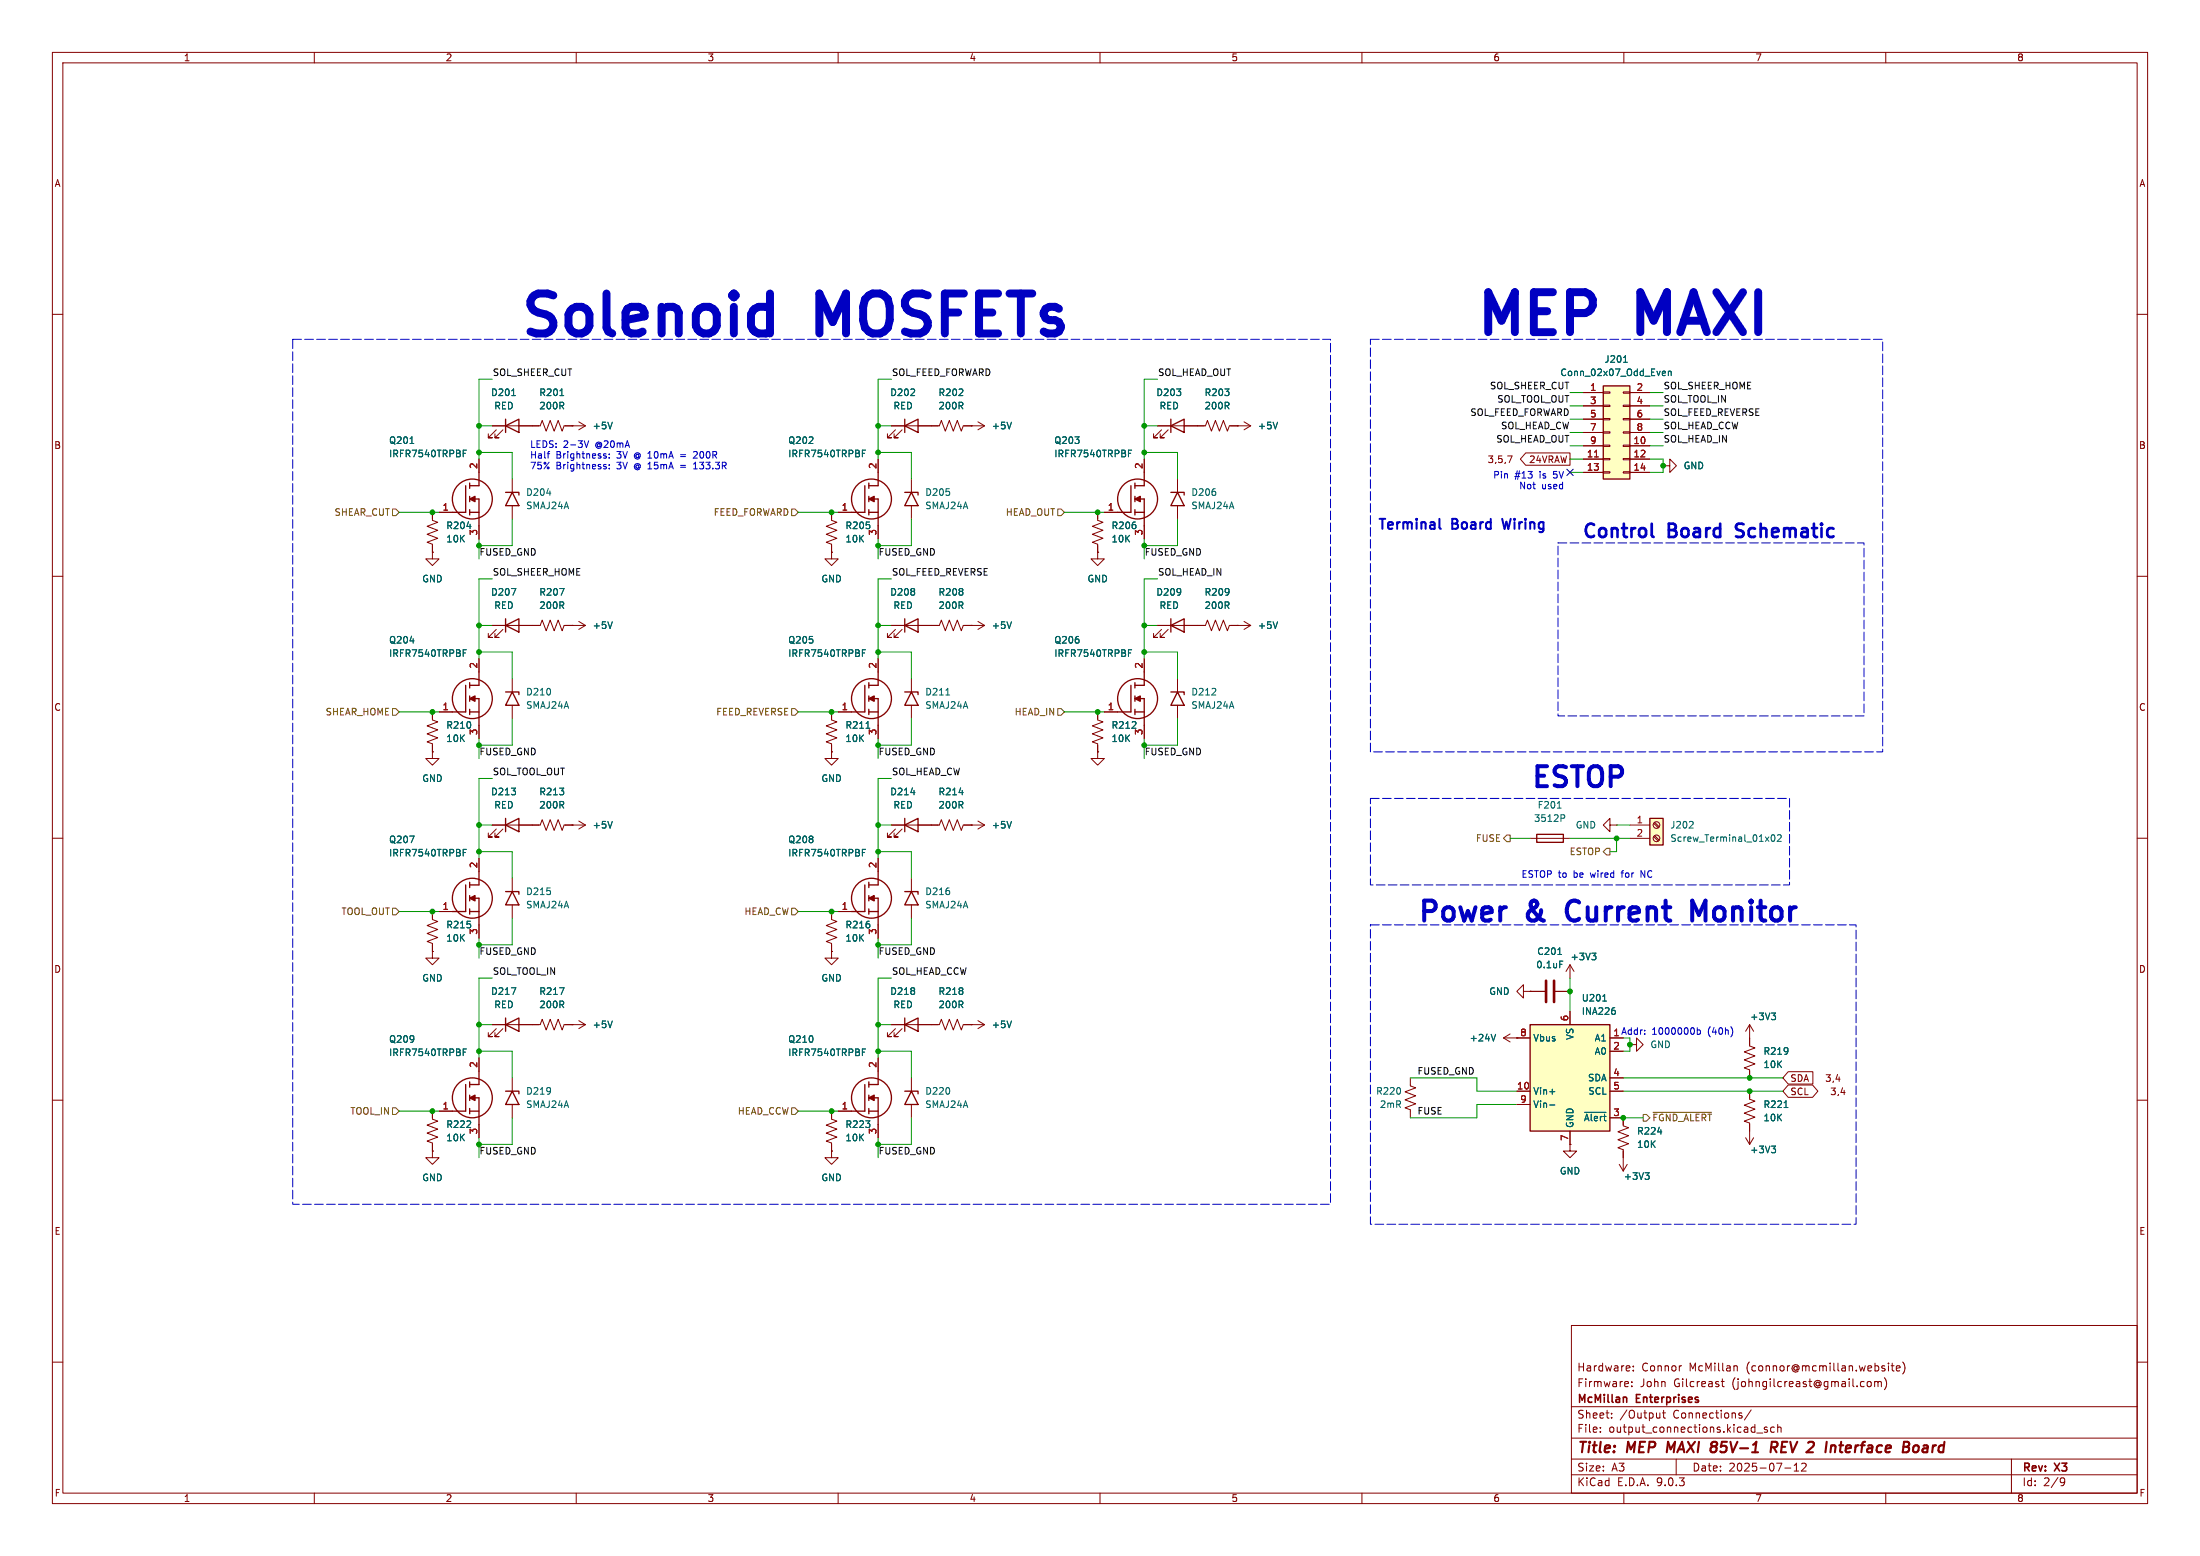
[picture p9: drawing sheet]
<svg xmlns="http://www.w3.org/2000/svg" width="420mm" height="297mm" viewBox="0 0 420 297" stroke-linecap="round" stroke-linejoin="round" font-family="sans-serif">
<g fill="none" stroke="#840000" stroke-width=".19">
<path d="M10 10h400v277h-400zM12 12h396v273h-396zM60 10v2M110 10v2M160 10v2M210 10v2M260 10v2M310 10v2M360 10v2M10 60h2M408 60h2M10 110h2"/>
<path d="M408 110h2M10 160h2M408 160h2M10 210h2M408 210h2M300 253h108v32h-108zM363.2 260a1.72 1.72 0 0 1 0 2.3M10 260h2M300 278.5h108M300 274.5h108M300 268.5h108M305.5 273.2v.2"/>
<path d="M305.5 272.5v.1M307.7 270.5v.2M307.7 269.8v.1M310.8 263.8l.1 .2-.7 .2M311.5 264.5v.2M311.5 263.8v.1M311.8 261.5v.2M311.8 260.8v.1M316.9 269.7v1M316.9 270.5l-.2 .2M317.4 269.7h.5M317.6 269.2v1.3l.3 .2"/>
<path d="M320 278.5v3M320.9 260.7h.1M328.6 263.7h.6M328.8 263.2v1.3l.4 .2M331.2 260.7h.2l.3 .2v.8M332.4 270.2l.2 .2-.2 .3M332.4 269.7l.1 .1M334.3 269.1l-1.3 1.9M335.4 273.5h1.1M337.4 272.5l-.4-.1-.2 .2 .1 .2 .5 .2v.3h-.6M338.7 272.5l-.4-.1-.3 .3 .2 .6h.5M339.4 272.5l.2-.1 .3 .1 .1 .9"/>
<path d="M339.4 271.9v1.5M342.5 279.7l.4-.4v1.5M343.9 279.4l.6-.1 .2 .1 .1 .3-.9 1.1h.9M356.5 263.8l.2-.1 .5 .1v.6l-.1 .2-.4 .1-.2-.2zM357.9 263.8l.4-.1 .2 .2M357.9 263.7v1M358.5 263.9l.2-.2 .4 .1 .1 .9M358.5 263.9v.8M359.8 263a1.74 1.74 0 0 1-.1 2.3M360.5 260.2v.1M360.5 260.7v1M361 260.7h.6"/>
<path d="M361.2 260.2v1.3l.4 .2M362 261.2l.7-.2v-.2l-.5-.1-.2 .2 .1 .7h.6M384 278.5v6.5M408 260h2M60 285v2M110 285v2M160 285v2M210 285v2M260 285v2M300 281.5h108M310 285v2M340.7 280.2h1.2"/>
<path d="M342.5 280.8h.9M360 285v2M393.6 282.1l.5 .1a.99 .99 0 0 1-.4 1.4h-.3M394.2 282.7l-.3 .3h-.3"/>
</g>
<g fill="none" stroke="#840000" stroke-width=".4">
<path d="M318.4 275.2l-.2 2M327 276.1h.4M327.1 275.2h.4M327.4 276.1l.2 .1M327.5 277l-.3 .2M327.6 276l-.2 .1M338.1 276.3h.8a.55 .55 0 0 0 .4-.5 .55 .55 0 0 0-.3-.6h-.7l-.3 2M338.6 276.3l.5 .9M351.1 275.9h.8M351.5 275.2l-.2 1.7v.2l.4 .1M365.4 276.1a.52 .52 0 0 1 .5-.2 .52 .52 0 0 1 .4 .4l-.1 .5a.55 .55 0 0 1-.5 .4 .55 .55 0 0 1-.5-.4zM367.4 275.9l-.2 .1"/>
<path d="M367.8 276.4h-.5a.4 .4 0 0 0-.3 .4 .4 .4 0 0 0 .2 .4h.5"/>
</g>
<path d="M310.3 266.7l.2 .2v.8" fill="none" stroke="#840000" stroke-width=".3"/>
<g fill="#fff">
<path d="M393.5 266.1h1l-.1 .2h-.8v.4h.7l-.1 .2h-.7l-.1 .4h.8v.2h-1z"/>
<path d="M385.2 266.1l.8 .1 .2 .4-.3 .4-.7 .1-.1 .4h-.2l.1-.6h.8l.2-.3-.1-.3h-.5l-.2 .6h-.2z"/>
<path d="M374 254.3l1.9 1.3 .3-2.2 .4 2.2 1.8-1.3-1.3 1.8 2.3 .4-2.3 .4 1.3 1.8-1.8-1.3-.4 2.2-.3-2.2-1.9 1.3 1.4-1.8-2.3-.4 2.3-.4z"/>
<path d="M400.5 260.6h.7l1.8 3.2 .6-3.2h.9l-.9 4.5h-.7l-1.9-3.1-.6 3.1h-.8z"/>
<path d="M395.6 266.3l.5-.2 .5 .1-.1 .2-.5-.1-.3 .2 .1 .1 .6 .4v.2l-.2 .3h-.5l-.4-.1 .1-.2 .5 .1 .3-.1v-.2l-.6-.3z"/>
<path d="M397.1 260.6h.8l1.1 4.5h-.8l-.3-1h-2.2l-.7 1h-.9l1.1-1.7h2.6l-.5-1.9-1.2 1.9h-.9z"/>
<path d="M379.8 260.6h.7l1.1 3 2.4-3h.7l-.9 4.5h-.8l.6-2.9-1.9 2.4h-.4l-1-2.5-.6 3h-.8z"/>
<path d="M391.8 260.6h.8l-.7 3.8h2.3l-.1 .7h-3.2z"/>
<path d="M380.6 266.1h1v.2h-.8l-.1 .4h.7v.2h-.7l-.1 .4h.8v.2h-1.1z"/>
<path d="M368.7 260.1h.7l1.4 3.4 3.4-4.5 1.4-1v.4l-4.8 6.2h-.4l-1.2-2.8-.6 3.3h-.9z"/>
<path d="M373.4 260.1l-2.6 3.4z"/>
<path d="M373.8 266.1h1v.2h-.8l-.1 .4h.7v.2h-.7l-.1 .4h.8v.2h-1.1z"/>
<path d="M389.8 266.1h.2l-.2 1.4h-.2z"/>
<path d="M385.9 260.6h.8l-.9 4.5h-.8z"/>
<path d="M391.3 266.3l.4-.2 .5 .1-.1 .2-.4-.1-.3 .2v.1l.7 .4v.2l-.3 .3h-.4l-.4-.1 .1-.2 .5 .1 .3-.1-.1-.2-.6-.3z"/>
<path d="M387.5 266.1h.7l.3 .2v.5l-.4 .2 .3 .5h-.2l-.3-.4h-.4l-.1 .4h-.2l.1-.6h.8l.2-.3-.1-.3h-.5l-.2 .6h-.2z"/>
<path d="M388 260.6h.8l-.8 3.8h2.4l-.2 .7h-3.1z"/>
<path d="M375.1 261.4a2.63 2.63 0 0 1 3.7-.1l-.6 .5-.5-.4a1.77 1.77 0 0 0-2.2 .6 1.77 1.77 0 0 0 .2 2.2l.9 .3a1.71 1.71 0 0 0 1.2-.6l.5 .6a2.28 2.28 0 0 1-2.4 .7 2.28 2.28 0 0 1-1.6-1.9 2.68 2.68 0 0 1 .8-1.9z"/>
<path d="M382.8 266.1h.7l.3 .2v.5l-.3 .2 .2 .5h-.2l-.2-.4h-.4l-.1 .4h-.2l.1-.6h.7l.3-.3-.1-.3h-.6l-.1 .6h-.2z"/>
<path d="M376 266.1h.2l.6 1.1 .2-1.1h.2l-.2 1.4h-.2l-.6-1.1-.2 1.1h-.2z"/>
<path d="M378.4 266.1h1.1v.2h-.5l-.2 1.2h-.2l.2-1.2h-.5z"/>
<path d="M374 261.2l-.8 3.9h-.9l.5-2.4z"/>
</g>
<g fill="none" stroke="#840000" stroke-width=".19">
<path d="M82.5 97.8v1.5l1.1 .4-2.1 .8 2.1 .7-2.1 .8 2.1 .7-2.1 .8 1 .4v1.5M170.2 81.3h9.1l.4-1 .8 2 .7-2 .8 2 .8-2 .7 2 .4-1h4.1M170.9 82l-1.5 1.6h.8h-.8v-.8M172.2 82l-1.5 1.6h.7h-.7v-.8M174 91.4v2.6M174 96.5v2.6M185.4 81.3h.1M186.7 80.5l1.3 .8M188 81.3l-1.3 .7M209.5 97.8v1.5l1.1 .4-2.1 .8 2.1 .7-2.1 .8 2.1 .7-2.1 .8 1 .4v1.5M210.8 97.8h2.6M218.4 87.6v2.6"/>
<path d="M224.8 91.4v2.6M224.8 96.5v2.6M228.6 81.3h1.5l.4-1 .8 2 .7-2 .8 2 .8-2 .7 2 .4-1h4.1M236.2 81.3h.1M237.5 80.5l1.3 .8M238.8 81.3l-1.3 .7M82.5 105.4v1.3h1.3l-1.3 1.3-1.2-1.3h1.2M82.5 105.4h.1M209.5 105.4v1.3h1.3l-1.3 1.3-1.2-1.3h1.2M209.5 105.4h.1M218.4 100.3v2.6M221 119.4h7.6"/>
<path d="M236.2 119.4h.1M236.2 119.4h2.6M237.5 118.6l1.3 .8M238.8 119.4l-1.3 .7M82.5 135.9v1.5l1.1 .4-2.1 .8 2.1 .7-2.1 .8 2.1 .7-2.1 .8 1 .4v1.5M83.8 135.9h2.6M91.4 125.7v2.6M91.4 138.4v2.6M209.5 135.9v1.5l1.1 .4-2.1 .8 2.1 .7-2.1 .8 2.1 .7-2.1 .8 1 .4v1.5M210.8 135.9h2.6M218.4 125.7v2.6M218.4 138.4v2.6"/>
<path d="M221.7 120.1l-1.5 1.6h.8h-.8v-.8M223 120.1l-1.5 1.6h.7h-.7v-.8M82.5 143.5v1.3h1.3l-1.3 1.3-1.2-1.3h1.2M82.5 143.5h.1M158.7 143.5v1.3h1.3l-1.3 1.3-1.2-1.3h1.2M158.7 143.5h.1M82.5 174v1.5l1.1 .4-2.1 .8 2.1 .7-2.1 .8 2.1 .7-2.1 .8 1 .4v1.5M83.8 174h2.6M91.4 163.8v2.6M91.4 176.5v2.6M158.7 174v1.5l1.1 .4-2.1 .8 2.1 .7-2.1 .8 2.1 .7-2.1 .8 1 .4v1.5M160 174h2.6"/>
<path d="M167.6 163.8v2.6M167.6 176.5v2.6M292.1 160h7.6M158.7 181.6v1.3h1.3l-1.3 1.3-1.2-1.3h1.2M158.7 181.6h.1M299.7 184.2l-.7 1.2M299.7 184.2l.8 1.2M299.7 184.2v2.5M160 212.1h2.6M167.6 201.9v2.6M167.6 214.6v2.6"/>
</g>
<g fill="none" stroke="#006464" stroke-width=".19">
<path d="M193.1 80.6l-.4 1.3M215.4 86.5h.5M215.4 85.9h.6M243.9 80.6l-.4 1.3M89.1 100.5h.8M243.9 118.7l-.4 1.3M88.4 124.6h.5M88.4 124h.6M215.4 124.6h.5M215.4 124h.6M297.3 154.2h.7M298 155.5h.5l.2 .3-.1 .3-.6 .1"/>
<path d="M88.4 162.7h.5M88.4 162.1h.6M164.6 162.7h.5M164.6 162.1h.6M303.9 181.9h.8l-.5 .5M304.4 182.4l.3 .3v.3l-.3 .2M164.6 200.8h.5M164.6 200.2h.6"/>
</g>
<g fill="none" stroke="#840000" stroke-width=".25">
<path d="M172.7 81.3l2.6-1.3v2.6zM172.7 94h2.6v.5M172.7 80v2.6M174 94l1.3 2.5h-2.6zM215.9 92.7v5.1h-2.5M216.7 97.8h1.7M216.7 92.2v1M216.7 94.7v1.1M216.7 97.3v1M216.7 95.3h1.7v5M218.4 90.2v2.5h-1.7M223.5 94h2.6v.5"/>
<path d="M224.8 94l1.3 2.5h-2.6zM223.5 119.4l2.6-1.3v2.6zM223.5 118.1v2.6M88.9 130.8v5.1h-2.5M89.7 135.9h1.7M89.7 133.4h1.7v5M89.7 130.3v1M89.7 132.8v1.1M89.7 135.4v1M91.4 128.3v2.5h-1.7M215.9 130.8v5.1h-2.5M216.7 130.3v1"/>
<path d="M216.7 132.8v1.1M216.7 135.4v1M216.7 133.4h1.7v5M216.7 135.9h1.7M218.4 128.3v2.5h-1.7M293.4 159.3h5v1.5h-5zM88.9 168.9v5.1h-2.5M89.7 174h1.7M89.7 171.5h1.7v5M89.7 168.4v1M89.7 170.9v1.1M89.7 173.5v1"/>
<path d="M91.4 166.4v2.5h-1.7M165.1 168.9v5.1h-2.5M165.9 168.4v1M165.9 170.9v1.1M165.9 173.5v1M165.9 171.5h1.7v5M165.9 174h1.7M167.6 166.4v2.5h-1.7M165.1 207v5.1h-2.5M165.9 212.1h1.7M165.9 206.5v1M165.9 209v1.1"/>
<path d="M165.9 211.6v1M165.9 209.6h1.7v5M167.6 204.5v2.5h-1.7"/>
<circle cx="217.2" cy="95.2" r="3.8"/>
<circle cx="90.2" cy="133.3" r="3.8"/>
<circle cx="217.2" cy="133.3" r="3.8"/>
<circle cx="90.2" cy="171.4" r="3.8"/>
<circle cx="166.4" cy="171.4" r="3.8"/>
<circle cx="166.4" cy="209.5" r="3.8"/>
</g>
<g fill="#840000" stroke="#840000" stroke-width=".25">
<path d="M216.7 95.3l1-.6v1.1z"/>
<path d="M165.9 209.6l1-.6v1.1z"/>
<path d="M216.7 133.4l1-.6v1.1z"/>
<path d="M165.9 171.5l1-.6v1.1z"/>
<path d="M89.7 171.5l1-.6v1.1z"/>
<path d="M89.7 133.4l1-.6v1.1z"/>
</g>
<path d="M315 156.2h2.5v5.1h-2.5z" fill="#ffffc2"/>
<g fill="none" stroke="#840000" stroke-width=".25">
<path d="M88.9 92.7v5.1h-2.5M89.7 97.8h1.7M89.7 92.2v1M89.7 94.7v1.1M89.7 97.3v1M89.7 95.3h1.7v5M91.4 90.2v2.5h-1.7M96.5 81.3l2.6-1.3v2.6zM96.5 80v2.6M165.1 92.7v5.1h-2.5M165.9 97.8h1.7M165.9 95.3h1.7v5"/>
<path d="M165.9 92.2v1M165.9 94.7v1.1M165.9 97.3v1M167.6 90.2v2.5h-1.7M172.7 132.1h2.6v.5M174 132.1l1.3 2.5h-2.6zM223.5 132.1h2.6v.5M224.8 132.1l1.3 2.5h-2.6zM96.5 157.5l2.6-1.3v2.6zM96.5 156.2v2.6M315 156.2h2.5v5.1h-2.5zM96.5 170.2h2.6v.5"/>
<path d="M97.8 170.2l1.3 2.5h-2.6zM88.9 207v5.1h-2.5M89.7 206.5v1M89.7 209v1.1M89.7 211.6v1M89.7 209.6h1.7v5M89.7 212.1h1.7M91.4 204.5v2.5h-1.7"/>
<circle cx="90.2" cy="95.2" r="3.8"/>
<circle cx="166.4" cy="95.2" r="3.8"/>
<circle cx="90.2" cy="209.5" r="3.8"/>
</g>
<g fill="none" stroke="#840000" stroke-width=".19">
<path d="M83.8 97.8h2.6M91.4 87.6v2.6M94 81.3h9.1l.4-1 .8 2 .7-2 .8 2 .8-2 .7 2 .4-1h1.5M94.7 82l-1.5 1.6h.8h-.8v-.8M96 82l-1.5 1.6h.7h-.7v-.8M158.7 97.8v1.5l1.1 .4-2.1 .8 2.1 .7-2.1 .8 2.1 .7-2.1 .8 1 .4v1.5M160 97.8h2.6M167.6 87.6v2.6M91.4 100.3v2.6M101.6 119.4h1.5l.4-1 .8 2 .7-2 .8 2 .8-2 .7 2 .4-1h4.1M109.2 119.4h.1M110.5 118.6l1.3 .8"/>
<path d="M111.8 119.4l-1.3 .7M158.7 105.4v1.3h1.3l-1.3 1.3-1.2-1.3h1.2M158.7 105.4h.1M167.6 100.3v2.6M228.6 119.4h1.5l.4-1 .8 2 .7-2 .8 2 .8-2 .7 2 .4-1h1.5M174 129.5v2.6M174 134.6v2.6M224.8 129.5v2.6M224.8 134.6v2.6M94 157.5h7.6M94.7 158.2l-1.5 1.6h.8h-.8v-.8M96 158.2l-1.5 1.6h.7h-.7v-.8"/>
<path d="M209.5 143.5v1.3h1.3l-1.3 1.3-1.2-1.3h1.2M209.5 143.5h.1M307.3 157.5v-1.3l-1.2 1.3 1.2 1.3v-1.3h1.3M308.6 157.5h.1M311.1 157.5h3.9M315.7 157.1l.9 .9M315.7 159.7l.9 .8M315.9 157l.8 .8M315.9 159.5l.8 .9M97.8 167.6v2.6M97.8 172.7v2.6M311.1 160h3.9"/>
<path d="M101.6 195.6h1.5l.4-1 .8 2 .7-2 .8 2 .8-2 .7 2 .4-1h1.5M287 198.1l1.3 .8M287 198.1h2.6M288.3 197.4l-1.3 .7M289.6 198.1h.1M290.8 189.2v-1.2l-1.2 1.2 1.2 1.3v-1.3h1.3M292.1 189.2h.1M292.1 189.2h2.8M296.9 189.2h2.8M311.1 199.4h1.3v-1.3l1.3 1.3-1.3 1.3v-1.3M311.1 199.4h.1M83.8 212.1h2.6"/>
<path d="M91.4 201.9v2.6M91.4 214.6v2.6M299.7 218.4v1.3h1.3l-1.3 1.3-1.3-1.3h1.3M299.7 218.4h.1"/>
<circle cx="316.2" cy="157.5" r=".63"/>
<circle cx="316.2" cy="160" r=".63"/>
</g>
<g fill="none" stroke="#006464" stroke-width=".19">
<path d="M97.7 75.5h.7M106.9 75.5h.7M78.3 84.7h.7M88.4 86.5h.5M88.4 85.9h.6M164.6 86.5h.5M164.6 85.9h.6M106.8 112.3h.9l-.6 1.3M116.9 118.7l-.4 1.3M180.6 132.7h.7M323.1 156.8l.1 .2v.3l-.8 .8h.8M338.2 159.5l.2-.2a.68 .68 0 0 1 .5 .7 .68 .68 0 0 1-.5 .6l-.3-.5z"/>
<path d="M339.3 159.5l.5-.2 .2 .4-.7 .9h.7M106.8 188.5h.9l-.6 1.3M285.5 197.4l-.4 1.3M297.4 182.2h.7M297.8 183.5h.6M88.4 200.8h.5M88.4 200.2h.6"/>
</g>
<path d="M295.1 187.2v4.1M296.7 187.2v4.1" fill="none" stroke="#840000" stroke-width=".51"/>
<g fill="#840000" stroke="#840000" stroke-width=".25">
<path d="M89.7 95.3l1-.6v1.1z"/>
<path d="M89.7 209.6l1-.6v1.1z"/>
<path d="M165.9 95.3l1-.6v1.1z"/>
</g>
<path d="M292.1 195.6h15.2v20.3h-15.2z" fill="#ffffc2"/>
<g fill="none" stroke="#840000" stroke-width=".25">
<path d="M96.5 94h2.6v.5M97.8 94l1.3 2.5h-2.6zM96.5 132.1h2.6v.5M97.8 132.1l1.3 2.5h-2.6zM165.1 130.8v5.1h-2.5M165.9 135.9h1.7M165.9 130.3v1M165.9 132.8v1.1M165.9 135.4v1M165.9 133.4h1.7v5M167.6 128.3v2.5h-1.7M96.5 195.6l2.6-1.3v2.6z"/>
<path d="M96.5 194.3v2.6M292.1 195.6h15.2v20.3h-15.2z"/>
<circle cx="166.4" cy="133.3" r="3.8"/>
</g>
<g fill="none" stroke="#840000" stroke-width=".19">
<path d="M97.8 91.4v2.6M97.8 96.5v2.6M109.2 81.3h.1M109.2 81.3h2.6M110.5 80.5l1.3 .8M111.8 81.3l-1.3 .7M317.5 88.9h1.3v-1.3l1.2 1.3-1.2 1.3v-1.3M317.5 88.9h.1M97.8 129.5v2.6M97.8 134.6v2.6M158.7 135.9v1.5l1.1 .4-2.1 .8 2.1 .7-2.1 .8 2.1 .7-2.1 .8 1 .4v1.5M160 135.9h2.6"/>
<path d="M167.6 125.7v2.6M167.6 138.4v2.6M101.6 157.5h1.5l.4-1 .8 2 .7-2 .8 2 .8-2 .7 2 .4-1h4.1M109.2 157.5h.1M110.5 156.7l1.3 .8M111.8 157.5l-1.3 .7M94 195.6h7.6M94.7 196.3l-1.5 1.6h.8h-.8v-.8M96 196.3l-1.5 1.6h.7h-.7v-.8M289.6 198.1h2.5M299.7 193v2.6M307.3 198.1h2.6"/>
<path d="M334 195.6l-.8 1.3M334 195.6l.8 1.3M334 195.6v2.5M269.2 205.7v1.6l1.1 .3-2.1 .8 2.1 .8-2.1 .7 2.1 .8-2.1 .8 1 .3v1.6M289.6 208.3h2.5M289.6 210.8h2.5M299.7 215.9v2.5M307.3 213.4h2.6v1.5l1 .4-2 .7 2 .8-2 .8 2 .7-2 .8 1 .4v4M307.3 208.3h2.6M307.3 200.7h2.6M307.3 205.7h2.6M309.1 222.2l.8 1.3"/>
<path d="M310.6 222.2l-.7 1.3"/>
</g>
<g fill="none" stroke="#006464" stroke-width=".19">
<path d="M104.4 94.1h.8M116.9 80.6l-.4 1.3M164.6 124.6h.5M164.6 124h.6M165.3 139h.8M116.9 156.8l-.4 1.3M97.6 188.5h.9l-.6 1.3M306 191.1h.7M308.3 192.9l.1 .2-.1 .5M338.2 193.4h.8l-.5 .4M338.7 193.8l.3 .3v.3l-.3 .2M295.9 208.4h.9"/>
<path d="M295.9 210.9h.9M302.5 212.3h4.1M316.5 216.1h.7M314 223.8h.8l-.4 .5M314.6 224.3l.2 .3v.3l-.2 .2"/>
</g>
<path d="M165.9 133.4l1-.6v1.1z" fill="#840000" stroke="#840000" stroke-width=".25"/>
<path d="M306.1 73.7h5v17.7h-5z" fill="#ffffc2"/>
<g fill="none" stroke="#840000" stroke-width=".25">
<path d="M306.1 73.7h5v17.7h-5zM223.5 81.3l2.6-1.3v2.6zM223.5 80v2.6M96.5 119.4l2.6-1.3v2.6zM96.5 118.1v2.6M172.7 119.4l2.6-1.3v2.6zM172.7 118.1v2.6M172.7 157.5l2.6-1.3v2.6zM172.7 156.2v2.6M172.7 170.2h2.6v.5M174 170.2l1.3 2.5h-2.6zM172.7 195.6l2.6-1.3v2.6z"/>
<path d="M172.7 194.3v2.6M96.5 208.3h2.6v.5M97.8 208.3l1.3 2.5h-2.6zM172.7 208.3h2.6v.5M174 208.3l1.3 2.5h-2.6z"/>
</g>
<g fill="none" stroke="#840000" stroke-width=".19">
<path d="M302.3 74.9h3.8M302.3 77.5h3.8M306.1 74.8h1.2v.3h-1.2zM306.1 77.3h1.2v.3h-1.2zM306.1 79.9h1.2v.2h-1.2zM309.9 74.8h1.2v.3h-1.2zM309.9 77.3h1.2v.3h-1.2zM309.9 79.9h1.2v.2h-1.2zM311.1 74.9h3.9M311.1 77.5h3.9M82.5 97.8v1.3M83.8 97.8h2.6"/>
<path d="M91.4 87.6v2.6M94 81.3h2.5M99.1 81.3h3.8M107.9 81.3h1.3M109.2 81.3h.1M158.7 97.8v1.3M160 97.8h2.6M167.6 87.6v2.6M170.2 81.3h2.5M175.3 81.3h3.8M184.1 81.3h1.3M185.4 81.3h.1"/>
<path d="M209.5 97.8v1.3M210.8 97.8h2.6M218.4 87.6v2.6M221 81.3h8.9M221.7 82l-1.5 1.6h.8h-.8v-.8M223 82l-1.5 1.6h.7h-.7v-.8M234.9 81.3h1.3M236.2 81.3h.1M287.8 87h.9l-.6 1.3M291.3 86.5h8.4v2.3h-8.4l-1.1-1.2zM302.3 80h3.8M302.3 82.6h3.8"/>
<path d="M302.3 85.1h3.8M302.3 87.6h3.8M302.3 90.2h3.8M306.1 82.4h1.2v.3h-1.2zM306.1 85h1.2v.2h-1.2zM306.1 87.5h1.2v.3h-1.2zM306.1 90h1.2v.3h-1.2zM309.9 82.4h1.2v.3h-1.2zM309.9 85h1.2v.2h-1.2zM309.9 87.5h1.2v.3h-1.2zM309.9 90h1.2v.3h-1.2zM311.1 80h3.9"/>
<path d="M311.1 82.6h3.9M311.1 85.1h3.9M311.1 87.6h3.9M311.1 90.2h3.9M317.5 88.9h.1M82.5 105.4h.1M82.5 104.1v1.3M91.4 100.3v2.6M94 119.4h8.9M107.9 119.4h1.3M109.2 119.4h.1M158.7 105.4h.1"/>
<path d="M158.7 104.1v1.3M167.6 100.3v2.6M170.2 119.4h9.1l.4-1 .8 2 .7-2 .8 2 .8-2 .7 2 .4-1h4.1M185.4 119.4h.1M186.7 118.6l1.3 .8M188 119.4l-1.3 .7M209.5 105.4h.1M209.5 104.1v1.3M218.4 100.3v2.6M221 119.4h2.5M226.1 119.4h3.8M234.9 119.4h1.3"/>
<path d="M236.2 119.4h.1M82.5 135.9v1.3M83.8 135.9h2.6M91.4 125.7v2.6M91.4 138.4v2.6M94.7 120.1l-1.5 1.6h.8h-.8v-.8M96 120.1l-1.5 1.6h.7h-.7v-.8M158.7 135.9v1.3M160 135.9h2.6M167.6 125.7v2.6M167.6 138.4v2.6M170.9 120.1l-1.5 1.6h.8h-.8v-.8"/>
<path d="M172.2 120.1l-1.5 1.6h.7h-.7v-.8M209.5 135.9v1.3M210.8 135.9h2.6M218.4 125.7v2.6M218.4 138.4v2.6M82.5 143.5h.1M82.5 142.2v1.3M94 157.5h2.5M99.1 157.5h3.8M107.9 157.5h1.3M109.2 157.5h.1M158.7 143.5h.1"/>
<path d="M158.7 142.2v1.3M170.2 157.5h9.1l.4-1 .8 2 .7-2 .8 2 .8-2 .7 2 .4-1h4.1M170.9 158.2l-1.5 1.6h.8h-.8v-.8M172.2 158.2l-1.5 1.6h.7h-.7v-.8M185.4 157.5h.1M186.7 156.7l1.3 .8M188 157.5l-1.3 .7M209.5 143.5h.1M209.5 142.2v1.3M82.5 174v1.3M83.8 174h2.6M91.4 163.8v2.6"/>
<path d="M91.4 176.5v2.6M158.7 174v1.3M160 174h2.6M167.6 163.8v2.6M167.6 176.5v2.6M174 167.6v2.6M174 172.7v2.6M82.5 181.6v1.3h1.3l-1.3 1.3-1.2-1.3h1.2M82.5 181.6h.1M82.5 180.3v1.3M94 195.6h2.5M99.1 195.6h3.8"/>
<path d="M107.9 195.6h3.9M109.2 195.6h.1M110.5 194.8l1.3 .8M111.8 195.6l-1.3 .7M158.7 181.6h.1M158.7 180.3v1.3M170.2 195.6h9.1l.4-1 .8 2 .7-2 .8 2 .8-2 .7 2 .4-1h4.1M170.9 196.3l-1.5 1.6h.8h-.8v-.8M172.2 196.3l-1.5 1.6h.7h-.7v-.8M185.4 195.6h.1M186.7 194.8l1.3 .8M188 195.6l-1.3 .7"/>
<path d="M289.6 198.1h.1M289.6 198.1h2.5M292.1 189.2h.1M292.1 189.2h2.8M296.9 189.2h2.8M299.7 193v2.6M307.3 198.1h2.6M334 198.1v1.5l1 .4-2 .8 2 .7-2 .8 2 .8-2 .7 1 .4v1.5M82.5 212.1v1.5l1.1 .4-2.1 .8 2.1 .7-2.1 .8 2.1 .7-2.1 .8 1 .4v1.5M82.5 219.7v1.3h1.3l-1.3 1.2-1.2-1.2h1.2M82.5 219.7h.1M83.8 212.1h2.6"/>
<path d="M91.4 201.9v2.6M91.4 214.6v2.6M97.8 205.7v2.6M97.8 210.8v2.6M158.7 212.1v1.5l1.1 .4-2.1 .8 2.1 .7-2.1 .8 2.1 .7-2.1 .8 1 .4v1.5M158.7 219.7v1.3h1.3l-1.3 1.2-1.2-1.2h1.2M158.7 219.7h.1M160 212.1h2.6M167.6 201.9v2.6M167.6 214.6v2.6M174 205.7v2.6M174 210.8v2.6"/>
<path d="M289.6 208.3h2.5M289.6 210.8h2.5M299.7 218.4h.1M299.7 215.9v2.5M307.3 208.3h2.6M307.3 200.7h2.6M307.3 205.7h2.6M307.3 213.4h2.6v1.2M309.9 219.7v1.3M333.2 217.2l.8 1.2M334 208.3v1.5l1 .4-2 .7 2 .8-2 .8 2 .7-2 .8 1 .4v4M334.8 217.2l-.8 1.2"/>
<path d="M341.4 207.1h4.6l1 1.2-1 1.2h-4.6l-1-1.2zM341.4 204.6h4.7v2.3h-4.7l-1-1.2z"/>
</g>
<path d="M304.4 87.2h.7" fill="none" stroke="#a90000" stroke-width=".19"/>
<g fill="none" stroke="#006464" stroke-width=".19">
<path d="M97.7 75.5h.7M106.9 75.5h.7M317.5 70.9h.4l.1 .3-.7 .1M317.9 71.6l-.4 .1M318.5 71l.2-.1h.3v.8M318.5 70.9v.8M78.3 84.7h.7M88.4 86.5h.5M88.4 85.9h.6M116.9 80.6l-.4 1.3M164.6 86.5h.5M164.6 85.9h.6"/>
<path d="M193.1 80.6l-.4 1.3M215.4 86.5h.5M215.4 85.9h.6M243.9 80.6l-.4 1.3M89.1 100.5h.8M97.6 112.3h.9l-.6 1.3M106.8 112.3h.9l-.6 1.3M116.9 118.7l-.4 1.3M193.1 118.7l-.4 1.3M243.9 118.7l-.4 1.3M88.4 124.6h.5M88.4 124h.6"/>
<path d="M164.6 124.6h.5M164.6 124h.6M165.3 139h.8M215.4 124.6h.5M215.4 124h.6M116.9 156.8l-.4 1.3M173.9 151.3h.8M183.1 151.3h.8M193.1 156.8l-.4 1.3M88.4 162.7h.5M88.4 162.1h.6M164.6 162.7h.5"/>
<path d="M164.6 162.1h.6M97.6 188.5h.9l-.6 1.3M106.8 188.5h.9l-.6 1.3M116.9 194.9l-.4 1.3M193.1 194.9l-.4 1.3M285.5 197.4l-.4 1.3M297.4 182.2h.7M297.8 183.5h.6M303.9 181.9h.8l-.5 .5M304.4 182.4l.3 .3v.3l-.3 .2M306 191.1h.7M308.3 192.9l.1 .2-.1 .5"/>
<path d="M338.2 193.4h.8l-.5 .4M338.7 193.8l.3 .3v.3l-.3 .2M88.4 200.8h.5M88.4 200.2h.6M164.6 200.8h.5M164.6 200.2h.6M295.9 208.4h.9M295.9 210.9h.9M302.5 212.3h4.1M316.5 216.1h.7M338.2 218.8h.8l-.5 .4M338.7 219.2l.3 .3v.3l-.3 .2"/>
<path d="M340.6 211.4h.7M314 223.8h.8l-.4 .5M314.6 224.3l.2 .3v.3l-.2 .2"/>
</g>
<g fill="none" stroke="#725600" stroke-width=".19">
<path d="M74.9 97.2h.7l.6 .6-.6 .6h-.7zM151.1 97.2h.7l.6 .6-.6 .6h-.7zM201.9 97.2h.7l.6 .6-.6 .6h-.7zM74.9 135.3h.7l.6 .6-.6 .6h-.7zM151.1 135.3h.7l.6 .6-.6 .6h-.7zM201.9 135.3h.7l.6 .6-.6 .6h-.7zM287.7 159.4h.6v1.3h-.6l-.7-.7zM74.9 173.4h.7l.6 .6-.6 .6h-.7zM151.1 173.4h.7l.6 .6-.6 .6h-.7zM306.7 161.9h.6v1.3h-.6l-.6-.6zM74.9 211.5h.7l.6 .6-.6 .6h-.7zM151.1 211.5h.7l.6 .6-.6 .6h-.7z"/>
<path d="M313.7 212.7h.6l.7 .7-.7 .6h-.6zM315.6 212.3h11.1"/>
</g>
<g fill="none" stroke="#009600" stroke-width=".19">
<path d="M94 72.4h-2.6v15.2M170.2 72.4h-2.6v15.2M221 72.4h-2.6v15.2M299.7 77.5h2.6M299.7 74.9h2.6M315 77.5h2.5M315 74.9h2.5M76.2 97.8h7.6M91.4 86.4h6.4v5M91.4 81.3h2.6M97.8 99.1v5h-6.4M152.4 97.8h7.6"/>
<path d="M167.6 86.4h6.4v5M167.6 81.3h2.6M174 99.1v5h-6.4M203.2 97.8h7.6M218.4 86.4h6.4v5M218.4 81.3h2.6M224.8 99.1v5h-6.4M299.7 80h2.6M299.7 90.2h2.6M299.7 82.6h2.6M299.7 87.6h2.6M299.7 85.1h2.6"/>
<path d="M315 80h2.5M315 87.6h2.5v2.6h-2.5M315 82.6h2.5M315 85.1h2.5M91.4 102.9v3.8M91.4 119.4h2.6M94 110.5h-2.6v15.2M167.6 102.9v3.8M167.6 119.4h2.6M170.2 110.5h-2.6v15.2M218.4 102.9v3.8M218.4 119.4h2.6"/>
<path d="M221 110.5h-2.6v15.2M76.2 135.9h7.6M91.4 124.5h6.4v5M97.8 137.2v5h-6.4M152.4 135.9h7.6M167.6 124.5h6.4v5M174 137.2v5h-6.4M203.2 135.9h7.6M218.4 124.5h6.4v5M224.8 137.2v5h-6.4M91.4 141v3.8M91.4 157.5h2.6"/>
<path d="M94 148.6h-2.6v15.2M167.6 141v3.8M167.6 157.5h2.6M170.2 148.6h-2.6v15.2M218.4 141v3.8M308.6 157.5h2.5M76.2 174h7.6M91.4 162.6h6.4v5M91.4 179.1v3.8M97.8 175.3v5h-6.4M152.4 174h7.6M167.6 179.1v3.8"/>
<path d="M167.6 162.6h6.4v5M174 175.3v5h-6.4M288.3 160h3.8M299.7 160h11.4M308.6 160v2.6h-1.3M91.4 195.6h2.6M94 186.7h-2.6v15.2M167.6 195.6h2.6M170.2 186.7h-2.6v15.2M299.7 186.7v6.3M311.1 198.1v2.6h-1.2M76.2 212.1h7.6"/>
<path d="M91.4 200.7h6.4v5M91.4 217.2v3.8M97.8 213.4v5h-6.4M152.4 212.1h7.6M167.6 217.2v3.8M167.6 200.7h6.4v5M174 213.4v5h-6.4M269.2 205.7h12.7v2.6h7.7M289.6 210.8h-7.7v2.6h-12.7M309.9 208.3h30.5M309.9 213.4h3.8M309.9 205.7h30.5"/>
</g>
<path d="M299.1 89.6l1.2 1.2M300.3 89.6l-1.2 1.2" fill="none" stroke="#000084" stroke-width=".19"/>
<g fill="none" stroke="#0000c2" stroke-width=".19">
<path d="M104.5 86.6h.4M111.5 84.1l.5 1.3 .4-1.3M115.4 86.6l.3 .1M115.4 87l.3 .1 .1 .2-.5 .2M115.4 89.1h.3l.1 .2-.5 .2M115.4 88.6l.3 .1M116.3 87.3v.2M116.3 86.7v.1M116.3 88.7v.1M116.3 89.4v.1M129.9 86.8h1M129.9 87.1h1"/>
<path d="M129.9 88.8h1M129.9 89.2h1M132.4 89.5h.7M132.4 88.6l.4-.4v1.3M132.9 86.2l-.5 .1M133.1 86.7l-.8 .8h.8M313.3 167.5v-1.3l.7 1.3M324 196.2v1.2M324 196.6h.4l.2 .2-.1 .6h-.5M330.7 196.5v.9"/>
</g>
<path d="M144.8 58.6h1.5l.7 .3M147 56v7.6M147 63.3l-.7 .3h-1.5" fill="none" stroke="#0000c2" stroke-width="1.5"/>
<path d="M315.3 100v2.1l.4 .4" fill="none" stroke="#0000c2" stroke-width=".51"/>
<path d="M274.8 99v1.7l.3 .2" fill="none" stroke="#0000c2" stroke-width=".38"/>
<path d="M325.6 171.9l-1.3 2.7-1.2-2.7v3.8" fill="none" stroke="#0000c2" stroke-width=".76"/>
<path d="M55.9 64.8h198.1v165.1h-198.1zM261.6 64.8h97.8v78.7h-97.8zM297.4 103.6h58.5v33.1h-58.5zM261.6 152.4h80v16.5h-80zM261.6 176.5h92.7v57.2h-92.7z" fill="none" stroke="#0000c2" stroke-width=".19" stroke-dasharray="1.7 .6"/>
<g fill="#009600" stroke="#009600" stroke-width=".19">
<circle cx="308.6" cy="160" r=".46"/>
<circle cx="317.5" cy="88.9" r=".46"/>
<circle cx="309.9" cy="213.4" r=".46"/>
<circle cx="334" cy="208.3" r=".46"/>
<circle cx="334" cy="205.7" r=".46"/>
<circle cx="311.1" cy="199.4" r=".46"/>
<circle cx="299.7" cy="189.2" r=".46"/>
<circle cx="218.4" cy="119.4" r=".46"/>
<circle cx="218.4" cy="142.2" r=".46"/>
<circle cx="209.5" cy="135.9" r=".46"/>
<circle cx="218.4" cy="104.1" r=".46"/>
<circle cx="218.4" cy="124.5" r=".46"/>
<circle cx="167.6" cy="218.4" r=".46"/>
<circle cx="167.6" cy="200.7" r=".46"/>
<circle cx="167.6" cy="180.3" r=".46"/>
<circle cx="167.6" cy="195.6" r=".46"/>
<circle cx="167.6" cy="142.2" r=".46"/>
<circle cx="167.6" cy="104.1" r=".46"/>
<circle cx="167.6" cy="162.6" r=".46"/>
<circle cx="158.7" cy="174" r=".46"/>
<circle cx="158.7" cy="212.1" r=".46"/>
<circle cx="167.6" cy="157.5" r=".46"/>
<circle cx="91.4" cy="195.6" r=".46"/>
<circle cx="91.4" cy="218.4" r=".46"/>
<circle cx="82.5" cy="174" r=".46"/>
<circle cx="82.5" cy="212.1" r=".46"/>
<circle cx="91.4" cy="200.7" r=".46"/>
<circle cx="91.4" cy="180.3" r=".46"/>
<circle cx="91.4" cy="157.5" r=".46"/>
<circle cx="91.4" cy="162.6" r=".46"/>
<circle cx="82.5" cy="135.9" r=".46"/>
<circle cx="91.4" cy="124.5" r=".46"/>
<circle cx="218.4" cy="81.3" r=".46"/>
<circle cx="218.4" cy="86.4" r=".46"/>
<circle cx="209.5" cy="97.8" r=".46"/>
<circle cx="91.4" cy="86.4" r=".46"/>
<circle cx="91.4" cy="81.3" r=".46"/>
<circle cx="158.7" cy="97.8" r=".46"/>
<circle cx="167.6" cy="86.4" r=".46"/>
<circle cx="82.5" cy="97.8" r=".46"/>
<circle cx="91.4" cy="119.4" r=".46"/>
<circle cx="91.4" cy="104.1" r=".46"/>
<circle cx="167.6" cy="81.3" r=".46"/>
<circle cx="167.6" cy="124.5" r=".46"/>
<circle cx="167.6" cy="119.4" r=".46"/>
<circle cx="91.4" cy="142.2" r=".46"/>
<circle cx="158.7" cy="135.9" r=".46"/>
</g>
<g font-size="10.6" fill="#0000c2">
<text x="98.3" y="66.3">Solenoid</text>
<text x="156.1" y="66.3">MOSFETs</text>
<text x="280.8" y="66">MEP</text>
</g>
<text font-size="10.6" fill="#006464" x="312.9" y="66">MAXI</text>
<g font-size="5.3" fill="#0000c2">
<text x="291.8" y="151.4">ESTOP</text>
<text x="270.2" y="177">Power</text>
<text x="291.5" y="177">&amp;</text>
<text x="300.7" y="177">Current</text>
<text x="326" y="177">Monitor</text>
</g>
<g font-size="3.5" fill="#0000c2">
<text x="301.8" y="103.4">Control</text>
<text x="318.5" y="103.4">Board</text>
<text x="332.4" y="103.4">Schematic</text>
</g>
<g font-size="2.8" fill="#840000">
<text x="301" y="277.9">Title:</text>
<text x="310.6" y="277.9">MEP</text>
<text x="319.1" y="277.9">MAXI</text>
<text x="328.2" y="277.9">85V-1</text>
<text x="340.5" y="277.9">REV 2</text>
<text x="352.6" y="277.9">Interface</text>
<text x="368.1" y="277.9">Board</text>
</g>
<g font-size="2.7" fill="#0000c2">
<text x="262.8" y="101.6">Terminal</text>
<text x="277.2" y="101.6">Board</text>
<text x="287.6" y="101.6">Wiring</text>
</g>
<g font-size="2.1" fill="#840000">
<text x="301" y="262">Hardware:</text>
<text x="313.4" y="262">Connor</text>
<text x="322.5" y="262">McMillan</text>
<text x="333.5" y="262">(connor@mcmillan.website)</text>
<text x="301" y="268.2">McMillan</text>
<text x="301" y="265">Firmware:</text>
<text x="312.4" y="268.2">Enterprises</text>
<text x="313.1" y="265">John</text>
<text x="319.6" y="265">Gilcreast</text>
<text x="330.8" y="265">(johngilcreast@gmail.com)</text>
<text x="301" y="273.7">File:</text>
<text x="301" y="271">Sheet:</text>
<text x="307.1" y="273.7">output_connections.kicad_sch</text>
<text x="309.2" y="271">/Output</text>
<text x="319.4" y="271">Connections/</text>
<text x="301" y="281.1">Size:</text>
<text x="307.6" y="281.1">A3</text>
<text x="323" y="281.1">Date:</text>
<text x="330" y="281.1">2025-07-12</text>
<text x="386" y="281.3">Rev:</text>
<text x="392.4" y="281.3">X3</text>
<text x="301" y="283.9">KiCad</text>
<text x="308.7" y="283.9">E.D.A.</text>
<text x="316.3" y="283.9">9.0.3</text>
<text x="386" y="283.9">Id:</text>
<text x="390.1" y="283.9">2/9</text>
</g>
<g font-size="1.8" fill="#840000">
<text x="35" y="11.9">1</text>
<text x="85" y="11.9">2</text>
<text x="135" y="11.9">3</text>
<text x="185" y="11.9">4</text>
<text x="235" y="11.9">5</text>
<text x="285" y="11.9">6</text>
<text x="335" y="11.9">7</text>
<text x="385" y="11.9">8</text>
<text x="10.3" y="35.9">A</text>
<text x="408.3" y="35.9">A</text>
<text x="10.3" y="85.9">B</text>
<text x="283.9" y="88.6">3,5,7</text>
<text x="291.8" y="88.6">24VRAW</text>
<text x="408.2" y="85.9">B</text>
<text x="10.3" y="135.9">C</text>
<text x="408.2" y="135.9">C</text>
<text x="10.3" y="185.9">D</text>
<text x="408.2" y="185.9">D</text>
<text x="341.7" y="209.2">SCL</text>
<text x="341.7" y="206.7">SDA</text>
<text x="348.3" y="206.7">3,4</text>
<text x="349.3" y="209.2">3,4</text>
<text x="10.3" y="235.9">E</text>
<text x="408.3" y="235.9">E</text>
<text x="10.3" y="285.9">F</text>
<text x="35" y="286.9">1</text>
<text x="85" y="286.9">2</text>
<text x="135" y="286.9">3</text>
<text x="185" y="286.9">4</text>
<text x="235" y="286.9">5</text>
<text x="285" y="286.9">6</text>
<text x="335" y="286.9">7</text>
<text x="385" y="286.9">8</text>
<text x="408.3" y="285.9">F</text>
</g>
<g font-size="1.8" fill="#0f0f0f">
<text x="94" y="71.9">SOL_SHEER_CUT</text>
<text x="170.2" y="71.9">SOL_FEED_FORWARD</text>
<text x="221" y="71.9">SOL_HEAD_OUT</text>
<text x="284.3" y="74.4">SOL_SHEER_CUT</text>
<text x="285.7" y="76.9">SOL_TOOL_OUT</text>
<text x="317.5" y="74.4">SOL_SHEER_HOME</text>
<text x="317.5" y="76.9">SOL_TOOL_IN</text>
<text x="280.6" y="79.5">SOL_FEED_FORWARD</text>
<text x="286.5" y="82">SOL_HEAD_CW</text>
<text x="317.5" y="79.5">SOL_FEED_REVERSE</text>
<text x="317.5" y="82">SOL_HEAD_CCW</text>
<text x="285.5" y="84.6">SOL_HEAD_OUT</text>
<text x="317.5" y="84.6">SOL_HEAD_IN</text>
<text x="91.4" y="106.1">FUSED_GND</text>
<text x="167.6" y="106.1">FUSED_GND</text>
<text x="218.4" y="106.1">FUSED_GND</text>
<text x="94" y="110">SOL_SHEER_HOME</text>
<text x="170.2" y="110">SOL_FEED_REVERSE</text>
<text x="221" y="110">SOL_HEAD_IN</text>
<text x="91.4" y="144.2">FUSED_GND</text>
<text x="94" y="148.1">SOL_TOOL_OUT</text>
<text x="167.6" y="144.2">FUSED_GND</text>
<text x="170.2" y="148.1">SOL_HEAD_CW</text>
<text x="218.4" y="144.2">FUSED_GND</text>
<text x="91.4" y="182.3">FUSED_GND</text>
<text x="167.6" y="182.3">FUSED_GND</text>
<text x="94" y="186.2">SOL_TOOL_IN</text>
<text x="170.2" y="186.2">SOL_HEAD_CCW</text>
<text x="270.5" y="205.2">FUSED_GND</text>
<text x="270.5" y="212.8">FUSE</text>
<text x="91.4" y="220.4">FUSED_GND</text>
<text x="167.6" y="220.4">FUSED_GND</text>
</g>
<g font-size="1.8" fill="#006464">
<text x="297.8" y="72">Conn_02x07_Odd_Even</text>
<text x="306.2" y="69.4">J201</text>
<text x="93.7" y="75.8">D201</text>
<text x="102.9" y="75.8">R201</text>
<text x="169.9" y="75.8">D202</text>
<text x="179.1" y="75.8">R202</text>
<text x="220.7" y="75.8">D203</text>
<text x="229.9" y="75.8">R203</text>
<text x="94.3" y="78.3">RED</text>
<text x="102.9" y="78.3">200R</text>
<text x="113" y="82.1">+5V</text>
<text x="170.5" y="78.3">RED</text>
<text x="179.1" y="78.3">200R</text>
<text x="189.2" y="82.1">+5V</text>
<text x="221.3" y="78.3">RED</text>
<text x="229.9" y="78.3">200R</text>
<text x="240" y="82.1">+5V</text>
<text x="74.2" y="84.9">Q201</text>
<text x="74.2" y="87.5">IRFR7540TRPBF</text>
<text x="150.4" y="84.9">Q202</text>
<text x="150.4" y="87.5">IRFR7540TRPBF</text>
<text x="201.2" y="84.9">Q203</text>
<text x="201.2" y="87.5">IRFR7540TRPBF</text>
<text x="321.3" y="89.8">GND</text>
<text x="100.3" y="94.8">D204</text>
<text x="176.5" y="94.8">D205</text>
<text x="227.3" y="94.8">D206</text>
<text x="85.1" y="101.2">R204</text>
<text x="100.3" y="97.4">SMAJ24A</text>
<text x="161.3" y="101.2">R205</text>
<text x="176.5" y="97.4">SMAJ24A</text>
<text x="212.1" y="101.2">R206</text>
<text x="227.3" y="97.4">SMAJ24A</text>
<text x="85.1" y="103.7">10K</text>
<text x="161.3" y="103.7">10K</text>
<text x="167.4" y="102.3" transform="rotate(-90 167.4 102.3)">3</text>
<text x="212.1" y="103.7">10K</text>
<text x="218.2" y="102.3" transform="rotate(-90 218.2 102.3)">3</text>
<text x="80.5" y="111.4">GND</text>
<text x="93.7" y="113.9">D207</text>
<text x="102.9" y="113.9">R207</text>
<text x="156.7" y="111.4">GND</text>
<text x="169.9" y="113.9">D208</text>
<text x="179.1" y="113.9">R208</text>
<text x="207.5" y="111.4">GND</text>
<text x="220.7" y="113.9">D209</text>
<text x="229.9" y="113.9">R209</text>
<text x="94.3" y="116.4">RED</text>
<text x="102.9" y="116.4">200R</text>
<text x="170.5" y="116.4">RED</text>
<text x="179.1" y="116.4">200R</text>
<text x="221.3" y="116.4">RED</text>
<text x="229.9" y="116.4">200R</text>
<text x="74.2" y="123">Q204</text>
<text x="74.2" y="125.6">IRFR7540TRPBF</text>
<text x="113" y="120.2">+5V</text>
<text x="150.4" y="123">Q205</text>
<text x="150.4" y="125.6">IRFR7540TRPBF</text>
<text x="189.2" y="120.2">+5V</text>
<text x="201.2" y="123">Q206</text>
<text x="201.2" y="125.6">IRFR7540TRPBF</text>
<text x="240" y="120.2">+5V</text>
<text x="100.3" y="132.9">D210</text>
<text x="100.3" y="135.5">SMAJ24A</text>
<text x="176.5" y="132.9">D211</text>
<text x="176.5" y="135.5">SMAJ24A</text>
<text x="227.3" y="132.9">D212</text>
<text x="227.3" y="135.5">SMAJ24A</text>
<text x="85.1" y="139.3">R210</text>
<text x="85.1" y="141.8">10K</text>
<text x="91.2" y="140.4" transform="rotate(-90 91.2 140.4)">3</text>
<text x="161.3" y="139.3">R211</text>
<text x="161.3" y="141.8">10K</text>
<text x="212.1" y="139.3">R212</text>
<text x="212.1" y="141.8">10K</text>
<text x="80.5" y="149.5">GND</text>
<text x="156.7" y="149.5">GND</text>
<text x="93.7" y="152">D213</text>
<text x="94.3" y="154.5">RED</text>
<text x="102.9" y="152">R213</text>
<text x="102.9" y="154.5">200R</text>
<text x="169.9" y="152">D214</text>
<text x="170.5" y="154.5">RED</text>
<text x="179.1" y="152">R214</text>
<text x="179.1" y="154.5">200R</text>
<text x="293.4" y="154.5">F201</text>
<text x="74.2" y="161.1">Q207</text>
<text x="113" y="158.3">+5V</text>
<text x="150.4" y="161.1">Q208</text>
<text x="189.2" y="158.3">+5V</text>
<text x="292.8" y="157.1">3512P</text>
<text x="300.7" y="158.3">GND</text>
<text x="318.8" y="158.3">J202</text>
<text x="318.8" y="160.9">Screw_Terminal_01x02</text>
<text x="74.2" y="163.7">IRFR7540TRPBF</text>
<text x="150.4" y="163.7">IRFR7540TRPBF</text>
<text x="100.3" y="171">D215</text>
<text x="100.3" y="173.6">SMAJ24A</text>
<text x="176.5" y="171">D216</text>
<text x="176.5" y="173.6">SMAJ24A</text>
<text x="85.1" y="177.4">R215</text>
<text x="85.1" y="179.9">10K</text>
<text x="161.3" y="177.4">R216</text>
<text x="161.3" y="179.9">10K</text>
<text x="293.2" y="185">0.1uF</text>
<text x="293.4" y="182.5">C201</text>
<text x="299.7" y="183.5">+3V3</text>
<text x="80.5" y="187.6">GND</text>
<text x="93.7" y="190.1">D217</text>
<text x="102.9" y="190.1">R217</text>
<text x="156.7" y="187.6">GND</text>
<text x="169.9" y="190.1">D218</text>
<text x="179.1" y="190.1">R218</text>
<text x="284.2" y="190.1">GND</text>
<text x="301.9" y="191.4">U201</text>
<text x="94.3" y="192.6">RED</text>
<text x="102.9" y="192.6">200R</text>
<text x="113" y="196.4">+5V</text>
<text x="170.5" y="192.6">RED</text>
<text x="179.1" y="192.6">200R</text>
<text x="189.2" y="196.4">+5V</text>
<text x="301.9" y="193.9">INA226</text>
<text x="334" y="194.9">+3V3</text>
<text x="74.2" y="199.2">Q209</text>
<text x="74.2" y="201.8">IRFR7540TRPBF</text>
<text x="150.4" y="199.2">Q210</text>
<text x="150.4" y="201.8">IRFR7540TRPBF</text>
<text x="280.5" y="199">+24V</text>
<text x="292.6" y="199">Vbus</text>
<text x="300.6" y="198.6" transform="rotate(-90 300.6 198.6)">VS</text>
<text x="304.3" y="199">A1</text>
<text x="304.3" y="201.5">A0</text>
<text x="315" y="200.3">GND</text>
<text x="336.6" y="201.5">R219</text>
<text x="100.3" y="209.1">D219</text>
<text x="176.5" y="209.1">D220</text>
<text x="262.6" y="209.1">R220</text>
<text x="292.6" y="209.1">Vin+</text>
<text x="303.1" y="206.6">SDA</text>
<text x="303.1" y="209.1">SCL</text>
<text x="336.6" y="204.1">10K</text>
<text x="85.1" y="215.5">R222</text>
<text x="100.3" y="211.7">SMAJ24A</text>
<text x="161.3" y="215.5">R223</text>
<text x="176.5" y="211.7">SMAJ24A</text>
<text x="263.3" y="211.7">2mR</text>
<text x="292.6" y="211.7">Vin-</text>
<text x="300.6" y="215.4" transform="rotate(-90 300.6 215.4)">GND</text>
<text x="302.3" y="214.2">~{Alert}</text>
<text x="336.6" y="211.7">R221</text>
<text x="336.6" y="214.2">10K</text>
<text x="85.1" y="218">10K</text>
<text x="161.3" y="218">10K</text>
<text x="167.4" y="216.6" transform="rotate(-90 167.4 216.6)">3</text>
<text x="312.4" y="216.8">R224</text>
<text x="312.4" y="219.3">10K</text>
<text x="334" y="220.3">+3V3</text>
<text x="80.5" y="225.7">GND</text>
<text x="156.7" y="225.7">GND</text>
<text x="297.7" y="224.4">GND</text>
<text x="309.9" y="225.4">+3V3</text>
</g>
<g font-size="1.8" fill="#a90000">
<text x="303.5" y="74.7">1</text>
<text x="303.5" y="77.2">3</text>
<text x="312.3" y="74.7">2</text>
<text x="312.3" y="77.2">4</text>
<text x="303.5" y="79.8">5</text>
<text x="303.5" y="82.3">7</text>
<text x="312.3" y="79.8">6</text>
<text x="312.3" y="82.3">8</text>
<text x="91.2" y="89.6" transform="rotate(-90 91.2 89.6)">2</text>
<text x="167.4" y="89.6" transform="rotate(-90 167.4 89.6)">2</text>
<text x="218.2" y="89.6" transform="rotate(-90 218.2 89.6)">2</text>
<text x="302.9" y="87.4">11</text>
<text x="302.9" y="89.9">13</text>
<text x="303.5" y="84.8">9</text>
<text x="311.7" y="84.8">10</text>
<text x="311.7" y="87.4">12</text>
<text x="311.7" y="89.9">14</text>
<text x="84.4" y="97.5">1</text>
<text x="160.6" y="97.5">1</text>
<text x="211.4" y="97.5">1</text>
<text x="91.2" y="102.3" transform="rotate(-90 91.2 102.3)">3</text>
<text x="91.2" y="127.7" transform="rotate(-90 91.2 127.7)">2</text>
<text x="167.4" y="127.7" transform="rotate(-90 167.4 127.7)">2</text>
<text x="218.2" y="127.7" transform="rotate(-90 218.2 127.7)">2</text>
<text x="84.4" y="135.6">1</text>
<text x="160.6" y="135.6">1</text>
<text x="211.4" y="135.6">1</text>
<text x="167.4" y="140.4" transform="rotate(-90 167.4 140.4)">3</text>
<text x="218.2" y="140.4" transform="rotate(-90 218.2 140.4)">3</text>
<text x="312.3" y="157.2">1</text>
<text x="312.3" y="159.8">2</text>
<text x="91.2" y="165.8" transform="rotate(-90 91.2 165.8)">2</text>
<text x="167.4" y="165.8" transform="rotate(-90 167.4 165.8)">2</text>
<text x="84.4" y="173.7">1</text>
<text x="160.6" y="173.7">1</text>
<text x="91.2" y="178.5" transform="rotate(-90 91.2 178.5)">3</text>
<text x="167.4" y="178.5" transform="rotate(-90 167.4 178.5)">3</text>
<text x="290.1" y="197.9">8</text>
<text x="299.5" y="195" transform="rotate(-90 299.5 195)">6</text>
<text x="307.9" y="197.9">1</text>
<text x="91.2" y="203.9" transform="rotate(-90 91.2 203.9)">2</text>
<text x="167.4" y="203.9" transform="rotate(-90 167.4 203.9)">2</text>
<text x="307.9" y="200.4">2</text>
<text x="289.5" y="208">10</text>
<text x="307.9" y="205.5">4</text>
<text x="307.9" y="208">5</text>
<text x="84.4" y="211.8">1</text>
<text x="160.6" y="211.8">1</text>
<text x="290.1" y="210.6">9</text>
<text x="307.9" y="213.1">3</text>
<text x="91.2" y="216.6" transform="rotate(-90 91.2 216.6)">3</text>
<text x="299.5" y="217.9" transform="rotate(-90 299.5 217.9)">7</text>
</g>
<g font-size="1.8" fill="#0000c2">
<text x="101.1" y="85.7">LEDS:</text>
<text x="101.1" y="87.7">Half</text>
<text x="101.1" y="89.8">75%</text>
<text x="106.1" y="87.7">Brightness:</text>
<text x="106.1" y="89.8">Brightness:</text>
<text x="107.5" y="85.7">2-3V</text>
<text x="113.8" y="85.7">@20mA</text>
<text x="117.9" y="87.7">3V</text>
<text x="117.9" y="89.8">3V</text>
<text x="121.4" y="87.7">@ 10mA</text>
<text x="121.4" y="89.8">@ 15mA</text>
<text x="133.3" y="87.7">200R</text>
<text x="133.3" y="89.8">133.3R</text>
<text x="285" y="91.5">Pin</text>
<text x="289.1" y="91.5">#13</text>
<text x="289.9" y="93.6">Not</text>
<text x="294" y="91.5">is</text>
<text x="294.3" y="93.6">used</text>
<text x="296.8" y="91.5">5V</text>
<text x="290.4" y="167.7">ESTOP to</text>
<text x="300.5" y="167.7">be</text>
<text x="303.9" y="167.7">wired</text>
<text x="310.1" y="167.7">for</text>
<text x="313.9" y="167.7">NC</text>
<text x="307.9" y="197.9">1 Addr:</text>
<text x="315.3" y="197.7">1000000b</text>
<text x="326.1" y="197.7">(40h)</text>
</g>
<g font-size="1.8" fill="#725600">
<text x="63.8" y="98.7">SHEAR_CUT</text>
<text x="136.2" y="98.7">FEED_FORWARD</text>
<text x="191.9" y="98.7">HEAD_OUT</text>
<text x="62.1" y="136.8">SHEAR_HOME</text>
<text x="136.6" y="136.8">FEED_REVERSE</text>
<text x="193.6" y="136.8">HEAD_IN</text>
<text x="281.6" y="160.9">FUSE</text>
<text x="299.5" y="163.4">ESTOP</text>
<text x="65.1" y="174.9">TOOL_OUT</text>
<text x="142" y="174.9">HEAD_CW</text>
<text x="66.8" y="213">TOOL_IN</text>
<text x="140.7" y="213">HEAD_CCW</text>
<text x="315.3" y="214.2">~{FGND_ALERT}</text>
</g>
</svg>
